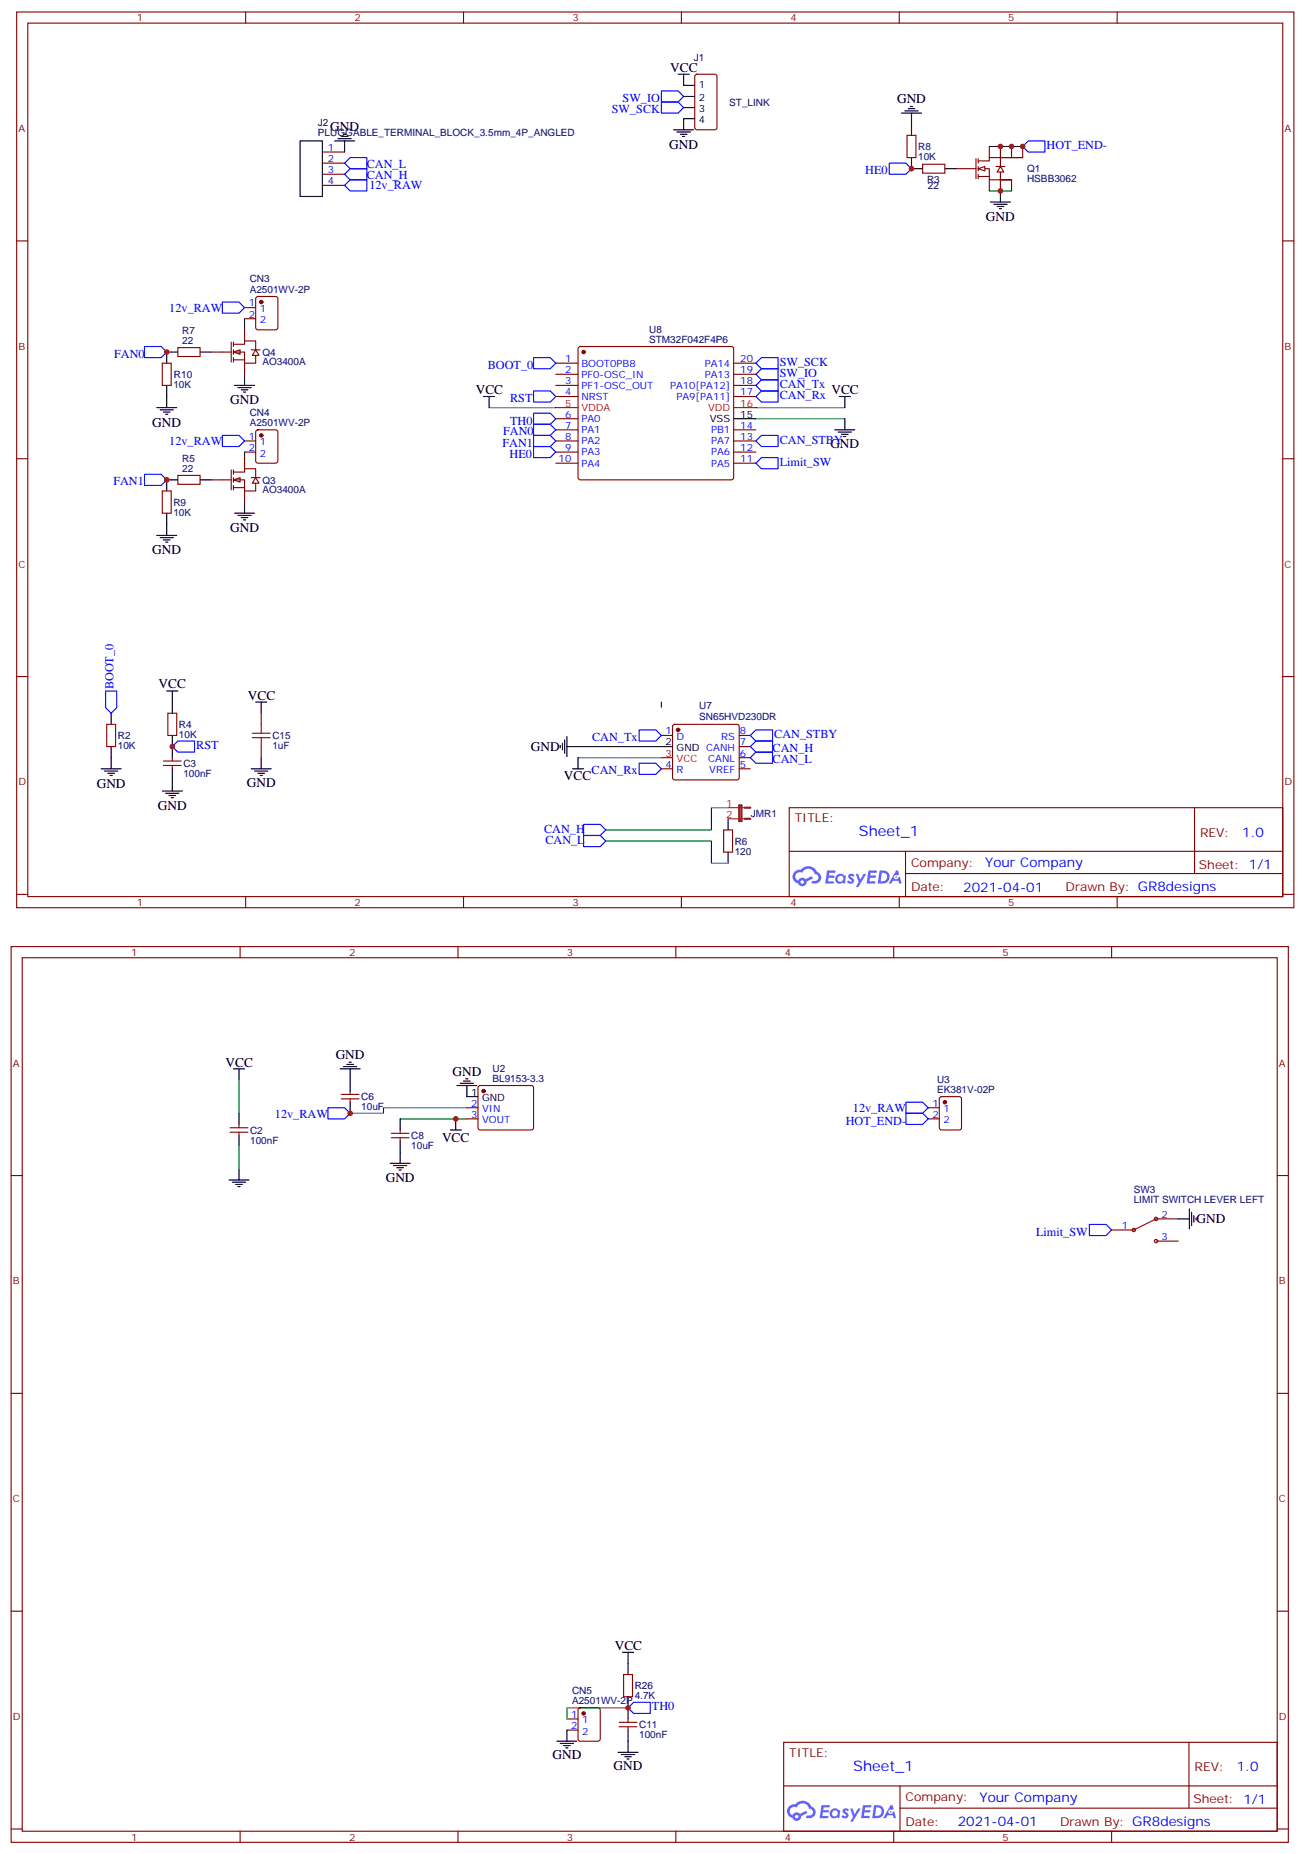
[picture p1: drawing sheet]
<svg xmlns="http://www.w3.org/2000/svg" width="414mm" height="589mm" viewBox="0 0 414 589" stroke-linecap="round" stroke-linejoin="round" font-family="sans-serif">
<g fill="none" stroke="#870000" stroke-width=".35">
<path d="M5.3 3.8h405.3v284.3h-405.3zM8.8 7.3h398.3v277.3h-398.3zM78 3.8v3.5M147.1 3.8v3.5M216.3 3.8v3.5M285.4 3.8v3.5M354.5 3.8v3.5M5.3 76.5h3.5M407.1 76.5h3.5M5.3 145.6h3.5M407.1 145.6h3.5M5.3 214.8h3.5"/>
<path d="M407.1 214.8h3.5M250.5 256.4h156.6v28.2h-156.6zM379.1 256.4v20.9M250.5 270.2h156.5M287.4 277.3h119.6M287.4 270.2v14.2M5.3 283.9h3.5M78 284.6v3.5M147.1 284.6v3.5M216.3 284.6v3.5M285.4 284.6v3.5M354.5 284.6v3.5"/>
<path d="M407.1 283.9h3.5"/>
</g>
<g fill="#5487ff">
<path d="M269.5 277.6a1.22 1.22 0 0 1 1.7 .2l-.4 .6a.47 .47 0 0 0-.4-.4 .47 .47 0 0 0-.5 .2l.2 .2a1.14 1.14 0 0 1 .8 1.8 1.14 1.14 0 0 1-1.9 0l-.2-.2 .4-.6 .8 .5a.29 .29 0 0 0 .3-.3 .29 .29 0 0 0-.3-.3 1.04 1.04 0 0 1-.5-1.7z"/>
<path d="M262.5 276.3h2.3l.4 .2-.2 .5-1.8 .1-.1 .8h1.5l.3 .4-.4 .4h-1.5l-.2 1.1h1.7l.2 .3-.2 .3-2.6 .1z"/>
<path d="M275.6 276.3l2.7 .2-.1 .5-1.9 .1-.1 .8h1.5l.4 .4-.4 .4h-1.6l-.2 1.1h1.8l.1 .3-.1 .3-2.7 .1z"/>
<path d="M284.4 276.3h.7l.3 1.3-.6 .3a.69 .69 0 0 0-1 .3 .69 .69 0 0 0 .4 .9 .69 .69 0 0 0 .9-.6l.5-.2 .5 2.2h-.7l-.3-.9h-1.7l-.5 .9h-.9z"/>
<path d="M271.6 277.4h.8l.6 1.8 1.1-1.8h.8l-2.5 4.2h-.8l.9-1.5z"/>
<path d="M279.1 276.3l-.5 4.2h1.3a2.11 2.11 0 0 0 2.4-2.1 2.11 2.11 0 0 0-2.5-2.1zM279.9 277.1a1.43 1.43 0 0 1 1.6 1.6 1.43 1.43 0 0 1-2 1.1z"/>
<path d="M265.5 277.9a1.54 1.54 0 0 0-.1 2.2 1.54 1.54 0 0 0 2.1 .1l.7 .3 .2-2.3-.5-.3a1.49 1.49 0 0 0-2.4 0zM265.7 278.9a.95 .95 0 0 1 1.9 0 .95 .95 0 0 1-1.9 0z"/>
<path d="M252.2 276.7a2.18 2.18 0 0 0 1 3.7 1.44 1.44 0 0 0 1.7 .9 1.44 1.44 0 0 0 1.1-1.4l2-1.1-.4-.7-1.9 1a1.47 1.47 0 0 0-2.4 .4 1.39 1.39 0 0 1-.7-1.9 1.39 1.39 0 0 1 2-.5 2.12 2.12 0 0 1 2.1-1.3 2.12 2.12 0 0 1 1.9 1.7 1.14 1.14 0 0 1 1.1 1.4 1.14 1.14 0 0 1-1.6 .7 .43 .43 0 0 0-.6 .4 .43 .43 0 0 0 .5 .5 1.98 1.98 0 0 0 2.5-1.2 1.98 1.98 0 0 0-1.3-2.6 3.1 3.1 0 0 0-5.2-.6l-.9 .1zM254.1 280a.54 .54 0 0 1 1 0 .54 .54 0 0 1-1 0z"/>
<circle cx="284.4" cy="278.4" r=".26"/>
</g>
<path d="M183.4 237h26.5M209.9 222.9v1.7M183.4 240.5h26.5M231.1 256.4h-5.3v7.1h-33.5M192.3 267h33.5v7h5.3" fill="none" stroke="#008700" stroke-width=".35"/>
<g fill="none" stroke="#870000" stroke-width=".35">
<path d="M220.7 23.8l.5-.2h5.6l.7 .4v16.5l-.4 .6-5.9 .1-.7-.5v-16.4zM102.3 48.3h7.1M102.3 51.8h7.1M102.3 55.3h7.1M102.3 58.8h7.1M303.4 53.6h6.3M309.7 50.4v6.3M310.4 53.6h3.6v3.5h7h-3.5v-2.5M310.4 51.1h3.6v-1.1h10.6h-7.1v2.8M310.4 50.4v1.4M310.4 52.8v1.5M310.4 55.3v1.4"/>
<path d="M310.4 56h3.6M314 46.5v3.5M314 57.1v3.5M316.1 52.8h2.8M317.5 46.5v3.5M317.5 57.1v3.5M321 46.5v3.5M321 57.1v3.5M324.6 46.5v3.5M33.9 229.9h2.8v7.1h-2.8zM53.3 226.4h2.8v7.1h-2.8zM82.9 226.4v3.5"/>
<path d="M82.9 237v3.5M209.9 233.5h3.5M213.7 230.1l.4-.2h19.8l.5 .2 .2 .5v16.3l-.2 .5-.5 .2h-19.8l-.5-.3-.2-.4v-16.3zM234.6 233.5h3.5M234.6 237h3.5M51.9 243h5.6M51.9 241.6h5.6M54.7 240.5v1.1M54.7 243v1.1M209.9 244.1h3.5M234.6 244.1h3.5M234.6 240.5h3.5"/>
<path d="M229.7 263.5h2.8v7h-2.8z"/>
</g>
<circle cx="215.2" cy="231.7" r=".53" fill="#870000" stroke="#870000" stroke-width=".35"/>
<g fill="none" stroke="#000" stroke-width=".35">
<path d="M215.2 23.6h3.5M217 23.6v3.5h3.5M217 30.6h3.5M217 34.1h3.5M220.5 37.7h-3.5v3.5M95.2 44.7h7.1v17.7h-7.1zM213.8 41.2h6.3M214.8 41.9h4.3M215.9 42.6h2.1M216.6 43.3h.7M52.9 219.4h3.5M54.7 219.4v7"/>
<path d="M35.3 226.4v3.5M35.3 237v7.1M54.7 233.5v7M81.1 222.9h3.6M82.9 222.9v3.5M177.8 236.6v.7M178.5 235.9v2.2M179.2 234.9v4.2M179.9 237h3.5M179.9 233.8v6.4M209.9 237h3.5M32.1 244.1h6.4"/>
<path d="M33.2 244.8h4.2M34.2 245.5h2.1M34.9 246.2h.7M51.5 251.1h6.4M52.6 251.8h4.2M53.6 252.5h2.1M54.3 253.2h.7M54.7 244.1v7M79.7 244.1h6.4M80.8 244.8h4.2M81.8 245.5h2.2M82.5 246.2h.8"/>
<path d="M82.9 240.5v3.6M181.7 244.1h3.5M183.4 240.5v3.6M231.1 259.9v3.6M231.1 270.5v3.5"/>
</g>
<path d="M209.9 240.5h3.5" fill="none" stroke="#f00" stroke-width=".35"/>
<path d="M209.9 32.4h5.3l1.8 1.7-1.8 1.8h-5.3zM209.9 28.9h5.3l1.8 1.7-1.8 1.8h-5.3zM109.4 51.8l1.7-1.8h5.3v3.6h-5.3zM109.4 55.3l1.7-1.7h5.3v3.5h-5.3zM33.5 219.4h3.5v5.2l-1.7 1.8-1.8-1.8zM54.7 237l1.7-1.8h5.3v3.6h-5.3zM202.8 231.7h5.3l1.8 1.8-1.8 1.7h-5.3zM238.1 233.5l1.8-1.8h5.3v3.5h-5.3zM239.9 235.2h5.3v3.6h-5.3l-1.8-1.8zM202.8 242.3h5.3l1.8 1.8-1.8 1.7h-5.3zM238.1 240.5l1.8-1.7h5.3v3.5h-5.3z" fill="none" stroke="#00f" stroke-width=".35"/>
<path d="M80.1 234.2h5.6M80.1 232.8h5.6M82.9 229.9v2.9M82.9 234.2v2.8" fill="none" stroke="#a10000" stroke-width=".35"/>
<path d="M231.1 256.4h5.3M231.1 259.9h5.3" fill="none" stroke="#8c2424" stroke-width=".35"/>
<path d="M234.6 255.7h.7v4.9h-.7zM236.4 256.4h1.7M236.4 259.9h1.7" fill="none" stroke="#8c2424" stroke-width=".71"/>
<g fill="#fff" stroke="#870000" stroke-width=".35">
<path d="M317.5 52.8l1.1 1.8h-2.2z"/>
<path d="M310.4 53.6l2.2-.8v1.5z"/>
</g>
<path d="M45.9 110h5.3l1.7 1.8-1.7 1.7h-5.3zM45.9 150.6h5.3l1.7 1.7-1.7 1.8h-5.3z" fill="none" stroke="#00f" stroke-width=".35"/>
<g fill="none" stroke="#000" stroke-width=".35">
<path d="M56.4 111.8h-3.5v3.5M63.5 111.8h3.5M77.6 118.8v3.5M49.7 129.4h6.4M50.8 130.1h4.2M51.9 130.8h2.1M52.6 131.5h.7M52.9 122.3v7.1M74.4 122.3h6.4M75.5 123h4.2M76.6 123.8h2.1M77.3 124.5h.7"/>
<path d="M56.4 152.3h-3.5v3.6M63.5 152.3h3.5M77.6 159.4v3.5M49.7 170h6.4M50.8 170.7h4.2M51.9 171.4h2.1M52.6 172.1h.7M52.9 162.9v7.1M74.4 162.9h6.4M75.5 163.6h4.2M76.6 164.3h2.1M77.3 165h.7"/>
</g>
<path d="M51.5 115.3h2.8v7h-2.8zM56.4 110.3h7.1v2.9h-7.1zM51.5 155.9h2.8v7h-2.8zM56.4 150.9h7.1v2.8h-7.1z" fill="none" stroke="#870000" stroke-width=".35"/>
<g fill="#fff" stroke="#870000" stroke-width=".35">
<path d="M74.1 152.3l2.1-.7v1.4z"/>
<path d="M81.1 151.6l1.1 1.8h-2.1z"/>
</g>
<path d="M67 152.3h6.4M73.4 149.2v6.3M74.1 149.9h3.5v-1.1h3.5v2.8M74.1 152.3h3.5v3.6h3.5v-2.5M74.1 154.8h3.5M74.1 149.2v1.4M74.1 151.6v1.4M74.1 154.1v1.4M77.6 145.3v3.5M77.6 155.9v3.5M79.7 151.6h2.8" fill="none" stroke="#870000" stroke-width=".35"/>
<g fill="#fff" stroke="#870000" stroke-width=".35">
<path d="M74.1 111.8l2.1-.7v1.4z"/>
<path d="M81.1 111.1l1.1 1.7h-2.1z"/>
</g>
<g fill="none" stroke="#870000" stroke-width=".35">
<path d="M287.9 43h2.8v7h-2.8zM292.8 52.1h7.1v2.9h-7.1zM67 111.8h6.4M73.4 108.6v6.3M74.1 109.3h3.5v-1.1h3.5v2.9M74.1 111.8h3.5v3.5h3.5v-2.5M74.1 114.2h3.5M74.1 108.6v1.4M74.1 111.1v1.4M74.1 113.5v1.4M77.6 104.7v3.5M77.6 115.3v3.5"/>
<path d="M79.7 111.1h2.8M3.5 300.5h405.4v284.3h-405.4zM7.1 304h398.2v277.3h-398.2zM76.2 300.5v3.5M145.3 300.5v3.5M214.5 300.5v3.5M283.6 300.5v3.5M352.8 300.5v3.5M3.5 373.2h3.6M405.3 373.2h3.6M3.5 442.3h3.6M405.3 442.3h3.6"/>
<path d="M3.5 511.5h3.6M405.3 511.5h3.6M248.7 553.1h156.6v28.2h-156.6zM377.3 553.1v20.9M248.7 566.9h156.5M285.6 574h119.6M285.6 566.9v14.1M3.5 580.6h3.6M76.2 581.3v3.5M145.3 581.3v3.5M214.5 581.3v3.5M283.6 581.3v3.5"/>
<path d="M352.8 581.3v3.5M405.3 580.6h3.6"/>
</g>
<path d="M282.2 51.8h5.3l1.8 1.8-1.8 1.7h-5.3z" fill="none" stroke="#00f" stroke-width=".35"/>
<path d="M286.1 35.9h6.4M287.2 35.2h4.2M288.2 34.5h2.1M288.9 33.8h.7M289.3 35.9v7.1M289.3 50v3.6h3.5M299.9 53.6h3.5M314.3 64.1h6.4M315.4 64.8h4.2M316.4 65.5h2.2M317.1 66.3h.8M317.5 60.6v3.5" fill="none" stroke="#000" stroke-width=".35"/>
<path d="M314 60.6h7" fill="none" stroke="#008700" stroke-width=".35"/>
<g fill="#5487ff">
<path d="M267.7 574.3a1.22 1.22 0 0 1 1.7 .2l-.4 .6a.47 .47 0 0 0-.3-.4 .47 .47 0 0 0-.5 .2l.1 .2a1.14 1.14 0 0 1 .8 1.8 1.14 1.14 0 0 1-1.9 0l-.2-.2 .5-.6 .7 .4a.29 .29 0 0 0 .3-.2 .29 .29 0 0 0-.2-.3 1.04 1.04 0 0 1-.6-1.7z"/>
<path d="M260.7 573h2.4l.3 .2-.2 .5-1.8 .1-.1 .8h1.5l.3 .4-.3 .3h-1.6l-.2 1.1 1.7 .1 .2 .3-.2 .3-2.6 .1z"/>
<path d="M273.8 573l2.7 .2-.1 .5-1.8 .1-.2 .8h1.6l.3 .4-.4 .3h-1.6l-.1 1.1 1.7 .1 .2 .3-.2 .3-2.6 .1z"/>
<path d="M282.6 573h.7l.3 1.3-.6 .3a.69 .69 0 0 0-1 .3 .69 .69 0 0 0 .4 .9 .69 .69 0 0 0 .9-.6l.5-.2 .6 2.2h-.8l-.2-.9h-1.8l-.5 .9h-.8z"/>
<path d="M269.8 574.1h.8l.6 1.8 1.1-1.8h.9l-2.6 4.2h-.8l.9-1.6z"/>
<path d="M277.4 573l-.6 4.2h1.3a2.11 2.11 0 0 0 2.5-2.1 2.11 2.11 0 0 0-2.5-2.1zM278.1 573.7a1.43 1.43 0 0 1 1.6 1.7 1.43 1.43 0 0 1-2 1z"/>
<path d="M263.7 574.6a1.54 1.54 0 0 0-.1 2.2 1.54 1.54 0 0 0 2.2 .1l.6 .3 .3-2.3-.6-.3a1.49 1.49 0 0 0-2.4 0zM264 575.6a.94 .94 0 0 1 1.8 0 .94 .94 0 0 1-1.8 0z"/>
<path d="M250.4 573.4a2.18 2.18 0 0 0 1.1 3.7 1.44 1.44 0 0 0 1.6 .9 1.44 1.44 0 0 0 1.2-1.5l2-1-.5-.7-1.9 1a1.47 1.47 0 0 0-2.4 .4 1.39 1.39 0 0 1-.7-1.9 1.39 1.39 0 0 1 2-.5 2.12 2.12 0 0 1 2.2-1.3 2.12 2.12 0 0 1 1.9 1.7 1.14 1.14 0 0 1 1.1 1.4 1.14 1.14 0 0 1-1.7 .7 .43 .43 0 0 0-.5 .4 .43 .43 0 0 0 .4 .5 1.98 1.98 0 0 0 2.5-1.3 1.98 1.98 0 0 0-1.2-2.5 3.1 3.1 0 0 0-5.3-.7l-.9 .1zM252.3 576.7a.55 .55 0 0 1 1.1 0 .55 .55 0 0 1-1.1 0z"/>
<circle cx="282.6" cy="575.1" r=".26"/>
</g>
<g fill="none" stroke="#000" stroke-width=".35">
<path d="M106.2 44.7h6.3M107.2 44h4.3M108.3 43.3h2.1M109 42.6h.7M109.4 44.7v3.6M153.5 125.9h3.5M155.2 125.9v3.5M232.8 132.9h7.1M264.9 136.5h6.4M266 137.2h4.2M266.3 125.9h3.6M267.1 137.9h2.1"/>
<path d="M267.8 138.6h.7M268.1 125.9v3.5M268.1 132.9v3.6M74.1 339.3h3.5M75.8 339.3v3.5M107.9 339.3h6.4M109 338.6h4.2M110.1 337.9h2.1M110.8 337.2h.7M111.1 339.3v7.1M75.8 353.4v3.5M111.1 349.9v3.5"/>
<path d="M127 355.2v3.5M142.9 358.7h3.5M144.6 355.2v3.5M145 344.6h6.3M146 343.9h4.3M147.1 343.2h2.1M147.8 342.5h.7M148.2 344.6v3.5h3.5M72.7 374.6h6.3M73.7 375.3h4.3M74.8 376h2.1M75.5 376.7h.7"/>
<path d="M75.8 360.5v3.5M75.8 371.1v3.5M123.8 369.3h6.4M124.9 370h4.2M125.9 370.7h2.2M126.6 371.4h.8M127 362.2v7.1M373.9 386.9h3.6M377.5 383.8v6.3M378.2 384.8v4.2M378.9 385.9v2.1M379.6 386.6v.7"/>
<path d="M197.6 524.5h3.5M199.3 524.5v7.1M199.3 538.6v7.1M176.7 552.7h6.4M177.8 553.4h4.2M178.9 554.1h2.1M179.6 554.8h.7M179.9 549.2v3.5M196.1 556.3h6.4M197.2 557h4.2M198.3 557.7h2.1M199 558.4h.7"/>
<path d="M199.3 549.2v7.1"/>
</g>
<path d="M314 46.5h10.6M77.6 101.2v3.5M155.2 129.4h21.2M239.9 129.4h28.2M239.9 132.9h28.2M77.6 143.5v1.8M75.8 342.8v10.6M127 355.2h21.2M148.2 351.6h-26.5v1.8h-10.6M75.8 364v7.1M199.3 542.1h-19.4v3.6" fill="none" stroke="#008700" stroke-width=".35"/>
<g fill="none" stroke="#870000" stroke-width=".35">
<path d="M77.6 97.6h3.5M81.4 94.3l.4-.2h5.7l.6 .5 .1 9.4-.5 .6-5.9 .1-.6-.5-.1-9.4zM77.6 101.2h3.5M176.4 115.3h7M176.4 118.8h7M183.7 110.2l.4-.2h48l.5 .2 .2 .5v40.9l-.2 .5-.5 .2h-48l-.4-.2-.3-.5v-40.9zM232.8 115.3h7.1M232.8 118.8h7.1M77.6 140h3.5M81.4 136.7l.4-.2h5.7l.6 .4 .1 9.4-.5 .7h-5.9l-.6-.4-.1-9.4zM176.4 140h7M176.4 122.3h7"/>
<path d="M176.4 125.9h7M176.4 132.9h7M176.4 136.5h7M232.8 140h7.1M232.8 122.3h7.1M232.8 125.9h7.1M232.8 136.5h7.1M77.6 143.5h3.5M176.4 143.5h7M176.4 147h7M232.8 143.5h7.1M232.8 147h7.1"/>
<path d="M73 359.4h5.7M73 358h5.7M75.8 356.9v1.1M75.8 359.4v1.1M108.3 348.8h5.6M108.3 347.4h5.6M111.1 346.4v1M111.1 348.8v1.1M124.2 359.8h5.6M127 358.7v1.1M148.2 351.6h3.5M148.2 355.2h3.5"/>
<path d="M151.9 344.8l.5-.2h16.2l.5 .2 .2 .5v12.7l-.2 .5-.5 .2h-16.2l-.5-.2-.2-.5v-12.7zM294.6 351.6h3.5M294.6 355.2h3.5M298.3 348.3l.5-.2h5.6l.7 .5 .1 9.4-.5 .6-5.9 .1-.6-.5-.1-9.4zM124.2 361.2h5.6M127 361.2v1M352.8 390.5h7M366.9 386.9h7M366.9 394h7M197.9 531.6h2.8v7h-2.8zM179.9 545.7h3.5M179.9 549.2h3.5"/>
<path d="M183.7 542.4l.4-.3h5.7l.6 .5 .1 9.4-.5 .7h-5.9l-.6-.4-.1-9.4zM196.5 548.1h5.6M196.5 546.7h5.6M199.3 545.7v1M199.3 548.1v1.1"/>
</g>
<g fill="none" stroke="#00f" stroke-width=".35">
<path d="M109.4 58.8l1.7-1.7h5.3v3.5h-5.3zM326.3 44.7h5.3v3.6h-5.3l-1.7-1.8zM70.6 95.9h5.2l1.8 1.7-1.8 1.8h-5.2zM169.3 113.5h5.3l1.8 1.8-1.8 1.8h-5.3zM239.9 115.3l1.8-1.8h5.2v3.6h-5.2zM241.7 117.1h5.2v3.5h-5.2l-1.8-1.8zM70.6 138.2h5.2l1.8 1.8-1.8 1.7h-5.2zM169.3 124.1h5.3l1.8 1.8-1.8 1.7h-5.3zM169.3 131.2h5.3l1.8 1.7-1.8 1.8h-5.3zM169.3 134.7h5.3l1.8 1.8-1.8 1.7h-5.3zM169.3 138.2h5.3l1.8 1.8-1.8 1.7h-5.3zM239.9 122.3l1.8-1.7h5.2v3.5h-5.2z"/>
<path d="M239.9 140l1.8-1.8h5.2v3.5h-5.2zM241.7 124.1h5.2v3.5h-5.2l-1.8-1.7zM169.3 141.7h5.3l1.8 1.8-1.8 1.8h-5.3zM239.9 147l1.8-1.7h5.2v3.5h-5.2zM185.2 265.2h5.3l1.8 1.8-1.8 1.7h-5.3zM185.2 261.7h5.3l1.8 1.8-1.8 1.7h-5.3zM104.1 351.6h5.3l1.7 1.8-1.7 1.8h-5.3zM287.5 353.4h5.3l1.8 1.8-1.8 1.7h-5.3zM287.5 349.9h5.3l1.8 1.7-1.8 1.8h-5.3zM345.7 388.7h5.3l1.8 1.8-1.8 1.7h-5.3zM199.3 542.1l1.8-1.7h5.3v3.5h-5.3z"/>
</g>
<g fill="#870000" stroke="#870000" stroke-width=".35">
<circle cx="153.5" cy="346.4" r=".53"/>
<circle cx="299.9" cy="349.9" r=".53"/>
<circle cx="82.9" cy="95.9" r=".53"/>
<circle cx="82.9" cy="138.2" r=".53"/>
<circle cx="185.2" cy="543.9" r=".53"/>
<circle cx="185.2" cy="111.8" r=".53"/>
</g>
<g fill="none" stroke="#900" stroke-width=".35">
<path d="M366.9 386.9l-7.1 3.6"/>
<circle cx="359.8" cy="390.5" r=".53"/>
<circle cx="366.9" cy="386.9" r=".53"/>
<circle cx="366.9" cy="394" r=".53"/>
</g>
<path d="M176.4 129.4h7M232.8 129.4h7.1" fill="none" stroke="#f00" stroke-width=".35"/>
<g fill="#c00">
<circle cx="54.7" cy="237" r=".88"/>
<circle cx="52.9" cy="111.8" r=".88"/>
<circle cx="52.9" cy="152.3" r=".88"/>
<circle cx="289.3" cy="53.6" r=".88"/>
<circle cx="317.5" cy="60.6" r=".88"/>
<circle cx="144.6" cy="355.2" r=".88"/>
<circle cx="111.1" cy="353.4" r=".88"/>
<circle cx="324.6" cy="46.5" r=".88"/>
<circle cx="321" cy="46.5" r=".88"/>
<circle cx="317.5" cy="46.5" r=".88"/>
<circle cx="199.3" cy="542.1" r=".88"/>
</g>
<g font-size="4.6" fill="#00f">
<text x="272.6" y="265.4">Sheet_1</text>
<text x="270.8" y="562.1">Sheet_1</text>
</g>
<g font-size="4.2">
<text x="212.7" y="22.9">VCC</text>
<text x="284.7" y="32.7">GND</text>
<text x="104.8" y="41.6">GND</text>
<text x="212.4" y="47.3">GND</text>
<text x="312.9" y="70.2">GND</text>
<text x="151" y="125.2">VCC</text>
<text x="263.9" y="125.2">VCC</text>
<text x="73" y="128.4">GND</text>
<text x="48.3" y="135.4">GND</text>
<text x="263.5" y="142.1">GND</text>
<text x="73" y="168.9">GND</text>
<text x="48.3" y="176">GND</text>
<text x="50.3" y="218.3">VCC</text>
<text x="78.7" y="222.2">VCC</text>
<text x="168.5" y="238.4">GND</text>
<text x="30.7" y="250.1">GND</text>
<text x="78.3" y="249.7">GND</text>
<text x="179" y="247.7">VCC</text>
<text x="50.1" y="257.2">GND</text>
<text x="71.6" y="338.6">VCC</text>
<text x="106.5" y="336.1">GND</text>
<text x="143.6" y="341.4">GND</text>
<text x="140.3" y="362.6">VCC</text>
<text x="122.4" y="375.4">GND</text>
<text x="379.8" y="388.4">GND</text>
<text x="195.1" y="523.8">VCC</text>
<text x="175.3" y="558.4">GND</text>
<text x="194.7" y="561.9">GND</text>
</g>
<g font-size="4.2" fill="#00f">
<text x="394.3" y="265.7">1.0</text>
<text x="312.6" y="275.2">Your Company</text>
<text x="305.7" y="283">2021-04-01</text>
<text x="392.5" y="562.3">1.0</text>
<text x="310.9" y="571.9">Your Company</text>
<text x="304" y="579.7">2021-04-01</text>
</g>
<g font-size="3.9" fill="#00f">
<text x="194.2" y="35.9">SW_SCK</text>
<text x="197.6" y="32.4">SW_IO</text>
<text x="332.1" y="47.2">HOT_END-</text>
<text x="116.4" y="53.3">CAN_L</text>
<text x="116.4" y="56.8">CAN_H</text>
<text x="274.6" y="55.3">HE0</text>
<text x="117.2" y="60">12v_RAW</text>
<text x="53.7" y="99">12v_RAW</text>
<text x="36.2" y="113.5">FAN0</text>
<text x="154.8" y="117.1">BOOT_0</text>
<text x="247.4" y="116.2">SW_SCK</text>
<text x="247.5" y="119.7">SW_IO</text>
<text x="247.5" y="123.1">CAN_Tx</text>
<text x="161.9" y="127.7">RST</text>
<text x="247.5" y="126.6">CAN_Rx</text>
<text x="161.9" y="134.8">TH0</text>
<text x="53.7" y="141.3">12v_RAW</text>
<text x="159.5" y="141.7">FAN1</text>
<text x="159.7" y="138.2">FAN0</text>
<text x="247.5" y="140.8">CAN_STBY</text>
<text x="161.7" y="145.3">HE0</text>
<text x="247.5" y="147.8">Limit_SW</text>
<text x="36" y="154.1">FAN1</text>
<text x="36" y="218.8" transform="rotate(-90 36 218.8)">BOOT_0</text>
<text x="62.3" y="237.8">RST</text>
<text x="187.9" y="235.2">CAN_Tx</text>
<text x="245.2" y="238.6">CAN_H</text>
<text x="245.7" y="234.3">CAN_STBY</text>
<text x="187.7" y="245.8">CAN_Rx</text>
<text x="245.2" y="242.1">CAN_L</text>
<text x="172.7" y="264.5">CAN_H</text>
<text x="173.1" y="268">CAN_L</text>
<text x="270.7" y="353">12v_RAW</text>
<text x="87.2" y="354.8">12v_RAW</text>
<text x="268.4" y="357">HOT_END-</text>
<text x="328.8" y="392.2">Limit_SW</text>
<text x="206.9" y="542.9">TH0</text>
</g>
<g font-size="3.9" fill="#800">
<text x="252.2" y="261">TITLE:</text>
<text x="380.9" y="265.7">REV:</text>
<text x="289.1" y="275.2">Company:</text>
<text x="380.5" y="275.8">Sheet: 1/1</text>
<text x="289.1" y="282.9">Date:</text>
<text x="338.2" y="282.9">Drawn By: GR8designs</text>
<text x="250.5" y="557.7">TITLE:</text>
<text x="379.1" y="562.3">REV:</text>
<text x="287.4" y="571.9">Company:</text>
<text x="378.7" y="572.5">Sheet: 1/1</text>
<text x="287.4" y="579.5">Date:</text>
<text x="336.4" y="579.6">Drawn By: GR8designs</text>
</g>
<g font-size="3.2" fill="#800">
<text x="43.4" y="6.8">1</text>
<text x="112.5" y="6.8">2</text>
<text x="181.7" y="6.8">3</text>
<text x="250.8" y="6.8">4</text>
<text x="320" y="6.8">5</text>
<text x="5.8" y="41.9">A</text>
<text x="407.6" y="41.9">A</text>
<text x="5.8" y="111.1">B</text>
<text x="407.6" y="111.1">B</text>
<text x="5.8" y="180.2">C</text>
<text x="407.6" y="180.2">C</text>
<text x="5.8" y="249.3">D</text>
<text x="407.6" y="249.3">D</text>
<text x="43.4" y="287.6">1</text>
<text x="112.5" y="287.6">2</text>
<text x="181.7" y="287.6">3</text>
<text x="250.8" y="287.6">4</text>
<text x="320" y="287.6">5</text>
<text x="41.6" y="303.5">1</text>
<text x="110.8" y="303.5">2</text>
<text x="179.9" y="303.5">3</text>
<text x="249.1" y="303.5">4</text>
<text x="318.2" y="303.5">5</text>
<text x="4.1" y="338.6">A</text>
<text x="405.9" y="338.6">A</text>
<text x="4.1" y="407.7">B</text>
<text x="405.9" y="407.7">B</text>
<text x="4.1" y="476.9">C</text>
<text x="405.9" y="476.9">C</text>
<text x="4.1" y="546">D</text>
<text x="405.9" y="546">D</text>
<text x="41.6" y="584.3">1</text>
<text x="110.8" y="584.3">2</text>
<text x="179.9" y="584.3">3</text>
<text x="249.1" y="584.3">4</text>
<text x="318.2" y="584.3">5</text>
</g>
<g font-size="3.2" fill="#000080">
<text x="220.2" y="19.3">J1</text>
<text x="231.4" y="33.5">ST_LINK</text>
<text x="100.9" y="40">J2</text>
<text x="100.9" y="43.3">PLUGGABLE_TERMINAL_BLOCK_3.5mm_4P_ANGLED</text>
<text x="291.4" y="47.6">R8</text>
<text x="291.4" y="50.8">10K</text>
<text x="294.2" y="58.2">R3</text>
<text x="294.5" y="60">22</text>
<text x="326" y="57.8">HSBB3062</text>
<text x="326" y="54.7">Q1</text>
<text x="79.3" y="89.6">CN3</text>
<text x="79.3" y="92.9">A2501WV-2P</text>
<text x="57.9" y="106.1">R7</text>
<text x="206" y="105.8">U8</text>
<text x="57.9" y="109.3">22</text>
<text x="83.3" y="112.9">Q4</text>
<text x="206" y="108.9">STM32F042F4P6</text>
<text x="55.2" y="120">R10</text>
<text x="83.3" y="116">AO3400A</text>
<text x="55" y="123.2">10K</text>
<text x="79.3" y="132">CN4</text>
<text x="79.3" y="135.2">A2501WV-2P</text>
<text x="57.9" y="149.9">22</text>
<text x="57.9" y="146.7">R5</text>
<text x="83.3" y="153.5">Q3</text>
<text x="55" y="160.6">R9</text>
<text x="83.3" y="156.6">AO3400A</text>
<text x="55" y="163.7">10K</text>
<text x="221.9" y="225.2">U7</text>
<text x="56.8" y="231.2">R4</text>
<text x="221.9" y="228.5">SN65HVD230DR</text>
<text x="37.4" y="237.8">10K</text>
<text x="37.4" y="234.7">R2</text>
<text x="56.8" y="234.3">10K</text>
<text x="86.4" y="237.8">1uF</text>
<text x="86.4" y="234.6">C15</text>
<text x="58.2" y="243.4">C3</text>
<text x="58.2" y="246.6">100nF</text>
<text x="238.3" y="259.3">JMR1</text>
<text x="233.2" y="268.1">R6</text>
<text x="233.2" y="271.3">120</text>
<text x="156.3" y="340.4">U2</text>
<text x="156.3" y="343.5">BL9153-3.3</text>
<text x="297.4" y="347">EK381V-02P</text>
<text x="297.4" y="343.9">U3</text>
<text x="114.7" y="352.4">10uF</text>
<text x="114.7" y="349.2">C6</text>
<text x="79.4" y="359.9">C2</text>
<text x="79.4" y="363">100nF</text>
<text x="130.5" y="364.8">10uF</text>
<text x="130.5" y="361.6">C8</text>
<text x="359.8" y="382">LIMIT SWITCH LEVER LEFT</text>
<text x="359.8" y="378.6">SW3</text>
<text x="181.6" y="537.7">CN5</text>
<text x="201.4" y="539.4">4.7K</text>
<text x="201.4" y="536.2">R26</text>
<text x="181.6" y="540.9">A2501WV-2P</text>
<text x="202.8" y="551.8">100nF</text>
<text x="202.8" y="548.6">C11</text>
</g>
<g font-size="3.2">
<text x="221.8" y="27.8">1</text>
<text x="221.8" y="32">2</text>
<text x="221.8" y="35.6">3</text>
<text x="221.8" y="39.1">4</text>
<text x="225.3" y="134">VSS</text>
<text x="234.9" y="132.6">15</text>
<text x="211.2" y="236.6">2</text>
<text x="214.7" y="238.4">GND CANH</text>
<text x="149.5" y="347.8">1</text>
<text x="153" y="349.5">GND</text>
</g>
<g font-size="3.2" fill="#00f">
<text x="104.1" y="47.9">1</text>
<text x="104.1" y="51.4">2</text>
<text x="104.1" y="55">3</text>
<text x="104.1" y="58.5">4</text>
<text x="78.9" y="97.3">1</text>
<text x="78.9" y="100.8">2</text>
<text x="82.4" y="99.1">1</text>
<text x="82.4" y="102.6">2</text>
<text x="179.3" y="114.9">1</text>
<text x="179.3" y="118.5">2</text>
<text x="184.5" y="116.3">BOOT0PB8</text>
<text x="184.5" y="119.9">PF0-OSC_IN</text>
<text x="223.7" y="119.9">PA13</text>
<text x="223.7" y="116.3">PA14</text>
<text x="234.9" y="118.5">19</text>
<text x="234.9" y="114.9">20</text>
<text x="179.3" y="122">3</text>
<text x="179.3" y="125.5">4</text>
<text x="184.5" y="123.4">PF1-OSC_OUT</text>
<text x="212.7" y="123.4">PA10[PA12]</text>
<text x="234.9" y="125.5">17</text>
<text x="234.9" y="122">18</text>
<text x="184.5" y="126.9">NRST</text>
<text x="214.7" y="126.9">PA9[PA11]</text>
<text x="179.3" y="132.6">6</text>
<text x="179.3" y="136.1">7</text>
<text x="184.5" y="134">PA0</text>
<text x="184.5" y="137.5">PA1</text>
<text x="225.7" y="137.5">PB1</text>
<text x="234.9" y="136.1">14</text>
<text x="78.9" y="139.6">1</text>
<text x="78.9" y="143.2">2</text>
<text x="82.4" y="141.4">1</text>
<text x="179.3" y="139.6">8</text>
<text x="179.3" y="143.2">9</text>
<text x="184.5" y="141">PA2</text>
<text x="225.7" y="141">PA7</text>
<text x="234.9" y="143.2">12</text>
<text x="234.9" y="139.6">13</text>
<text x="82.4" y="144.9">2</text>
<text x="177.3" y="146.7">10</text>
<text x="184.5" y="144.6">PA3</text>
<text x="184.5" y="148.1">PA4</text>
<text x="225.7" y="148.1">PA5</text>
<text x="225.7" y="144.6">PA6</text>
<text x="234.9" y="146.7">11</text>
<text x="211.2" y="233.1">1</text>
<text x="234.8" y="233.1">8</text>
<text x="214.7" y="234.9">D</text>
<text x="228.9" y="234.9">RS</text>
<text x="234.8" y="236.6">7</text>
<text x="211.2" y="243.7">4</text>
<text x="214.7" y="245.5">R</text>
<text x="224.8" y="241.9">CANL</text>
<text x="225.1" y="245.5">VREF</text>
<text x="234.8" y="243.7">5</text>
<text x="234.8" y="240.2">6</text>
<text x="149.5" y="351.3">2</text>
<text x="153" y="353.1">VIN</text>
<text x="295.9" y="351.3">1</text>
<text x="299.4" y="353.1">1</text>
<text x="149.5" y="354.8">3</text>
<text x="153" y="356.6">VOUT</text>
<text x="295.9" y="354.8">2</text>
<text x="299.4" y="356.6">2</text>
<text x="368.7" y="386.6">2</text>
<text x="356.1" y="390.1">1</text>
<text x="368.7" y="393.6">3</text>
<text x="181.3" y="545.3">1</text>
<text x="181.3" y="548.9">2</text>
<text x="184.7" y="547.1">1</text>
<text x="184.7" y="550.6">2</text>
</g>
<g font-size="3.2" fill="#f00">
<text x="179.3" y="129">5</text>
<text x="184.5" y="130.5">VDDA</text>
<text x="224.7" y="130.5">VDD</text>
<text x="234.9" y="129">16</text>
<text x="211.2" y="240.2">3</text>
<text x="214.7" y="241.9">VCC</text>
</g>
<g font-size="3.2" fill="#8d2323">
<text x="230.5" y="256">1</text>
<text x="230.5" y="259.6">2</text>
</g>
</svg>
